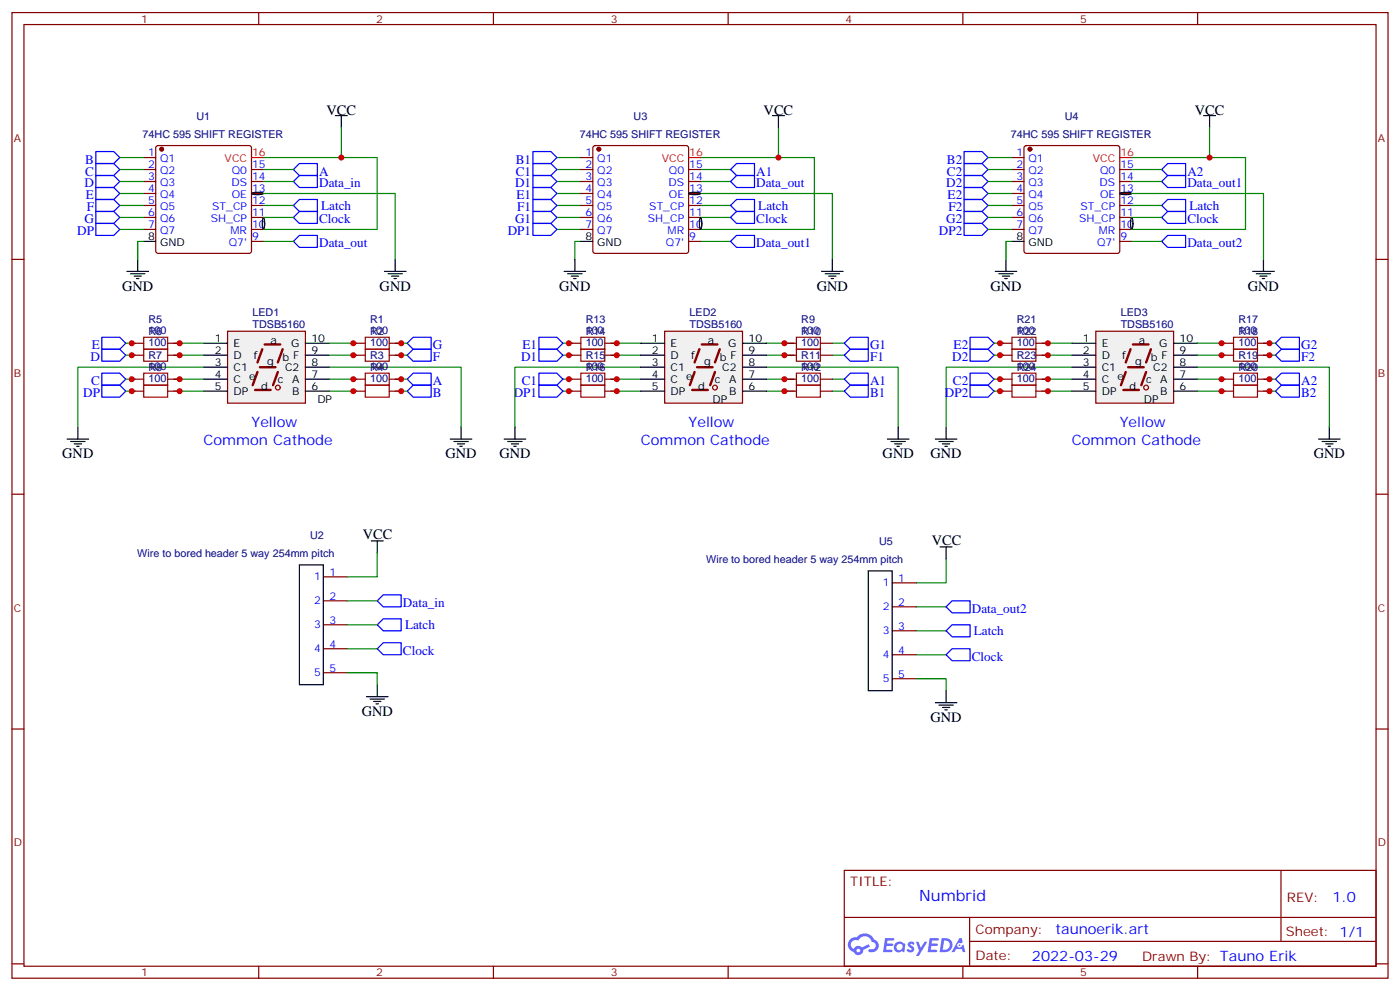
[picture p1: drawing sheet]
<svg xmlns="http://www.w3.org/2000/svg" width="412mm" height="292mm" viewBox="0 0 412 292" stroke-linecap="round" stroke-linejoin="round" font-family="sans-serif">
<g fill="none" stroke="#870000" stroke-width=".35">
<path d="M3.5 3.7h405.4v284.3h-405.4zM7.1 7.2h398.2v277.3h-398.2zM76.2 3.7v3.5M145.3 3.7v3.5M214.5 3.7v3.5M283.6 3.7v3.5M352.8 3.7v3.5M3.5 76.4h3.6M405.3 76.4h3.6M3.5 145.5h3.6M405.3 145.5h3.6M3.5 214.7h3.6"/>
<path d="M405.3 214.7h3.6M248.7 256.3h156.6v28.2h-156.6zM377.3 256.3v20.9M248.7 270.1h156.5M285.6 277.2h119.6M285.6 270.1v14.2M3.5 283.8h3.6M76.2 284.5v3.5M145.3 284.5v3.5M214.5 284.5v3.5M283.6 284.5v3.5M352.8 284.5v3.5"/>
<path d="M405.3 283.8h3.6"/>
</g>
<g fill="#5487ff">
<path d="M267.7 277.5a1.22 1.22 0 0 1 1.7 .2l-.4 .6a.47 .47 0 0 0-.3-.4 .47 .47 0 0 0-.5 .2l.1 .2a1.14 1.14 0 0 1 .8 1.8 1.14 1.14 0 0 1-1.9 0l-.2-.2 .5-.6 .7 .5a.29 .29 0 0 0 .3-.3 .29 .29 0 0 0-.2-.3 1.04 1.04 0 0 1-.6-1.7z"/>
<path d="M260.7 276.2h2.4l.3 .2-.2 .5-1.8 .1-.1 .8h1.5l.3 .4-.3 .4h-1.6l-.2 1.1h1.7l.2 .3-.2 .3-2.6 .1z"/>
<path d="M273.8 276.2h2.4l.3 .2-.1 .5-1.8 .1-.2 .8h1.6l.3 .4-.4 .4-1.6-.1-.1 1.1 1.7 .1 .2 .3-.2 .3-2.6 .1z"/>
<path d="M282.6 276.2h.7l.3 1.3-.6 .3a.69 .69 0 0 0-1 .3 .69 .69 0 0 0 .4 .9 .69 .69 0 0 0 .9-.6l.5-.2 .6 2.2h-.8l-.2-.9h-1.8l-.5 .9h-.8z"/>
<path d="M269.8 277.3h.8l.6 1.8 1.1-1.8h.9l-2.6 4.2h-.8l.9-1.5z"/>
<path d="M277.4 276.2l-.6 4.2h1.3a2.11 2.11 0 0 0 2.5-2.1 2.11 2.11 0 0 0-2.5-2.1zM278.1 277a1.39 1.39 0 0 1 1.7 1.4 1.39 1.39 0 0 1-1.8 1.2h-.3z"/>
<path d="M263.7 277.8a1.54 1.54 0 0 0-.1 2.2 1.54 1.54 0 0 0 2.2 .1l.6 .3 .3-2.3-.2-.3h-.4a1.49 1.49 0 0 0-2.4 0zM264 278.8a.94 .94 0 0 1 1.8 0 .94 .94 0 0 1-1.8 0z"/>
<path d="M250.4 276.6a2.18 2.18 0 0 0 1.1 3.7 1.44 1.44 0 0 0 1.6 .9 1.44 1.44 0 0 0 1.2-1.4l2-1.1-.5-.7-1.9 1a1.47 1.47 0 0 0-2.4 .4 1.39 1.39 0 0 1-.7-1.9 1.39 1.39 0 0 1 2-.5 2.12 2.12 0 0 1 2.2-1.3 2.12 2.12 0 0 1 1.9 1.7 1.14 1.14 0 0 1 1.1 1.4 1.14 1.14 0 0 1-1.7 .7 .43 .43 0 0 0-.5 .4 .43 .43 0 0 0 .4 .5 1.98 1.98 0 0 0 2.5-1.2 1.98 1.98 0 0 0-1.2-2.6 3.1 3.1 0 0 0-5.3-.6l-.9 .1zM252.3 279.9a.55 .55 0 0 1 1.1 0 .55 .55 0 0 1-1.1 0z"/>
<circle cx="282.6" cy="278.3" r=".26"/>
</g>
<path d="M67 97.5h23v21.2h-23z" fill="#f0f0f0" stroke="#870000" stroke-width=".35"/>
<path d="M60 101.1h7M60 104.6h7M60 108.1h7M60 111.7h7M60 115.2h7M90 101.1h7M90 104.6h7M90 108.1h7M90 111.7h7M90 115.2h7" fill="none" stroke="#000" stroke-width=".35"/>
<path d="M75.1 114.8h4.6M75.8 109.5l-1.4 3.9M76.6 108.1h4.5M77.3 102.8l-1.5 3.9M78 101.4h4.5M81.8 109.5l-1.4 3.9M83.3 102.8l-1.5 3.9" fill="none" stroke="#870000" stroke-width=".71"/>
<circle cx="81.8" cy="114.1" r=".71" fill="#f0f0f0" stroke="#870000" stroke-width=".35"/>
<g fill="none" stroke="#000" stroke-width=".35">
<path d="M98.8 34h3.5M100.5 34v3.6M227.5 34h3.6M229.3 34v3.6M74.2 56.9a5.1 5.1 0 0 1 3.4 .1 4.6 4.6 0 0 1-3.5 0zM202.9 56.9a5.1 5.1 0 0 1 3.5 .1 4.6 4.6 0 0 1-3.6 0zM37.4 79.9h6.3M40.6 76.4v3.5M42.3 71.1h3.6M77.5 64.1l.1-.1a4.6 4.6 0 0 1 0 3.6 4.8 4.8 0 0 1-.1-3.5zM113.2 79.9h6.4M116.4 76.4v3.5"/>
<path d="M166.2 79.9h6.3M169.3 76.4v3.5M171.1 71.1h3.5M206.3 64.1l.1-.1a4.6 4.6 0 0 1 0 3.6 4.8 4.8 0 0 1-.1-3.5zM242 79.9h6.4M245.2 76.4v3.5M38.5 80.6h4.2M39.5 81.3h2.1M40.2 82h.7M114.3 80.6h4.2M115.4 81.3h2.1M116.1 82h.7"/>
<path d="M167.2 80.6h4.2M168.3 81.3h2.1M169 82h.7M243.1 80.6h4.2M244.1 81.3h2.1M244.8 82h.7M19.8 129.3h6.3M20.8 130h4.2M21.9 130.7h2.1M22.6 131.4h.7M22.9 125.8v3.5M132.6 129.3h6.4"/>
<path d="M133.7 130h4.2M134.8 130.7h2.1M135.5 131.4h.7M135.8 125.8v3.5M148.5 129.3h6.4M149.6 130h4.2M150.6 130.7h2.2M151.3 131.4h.7M151.7 125.8v3.5M261.4 129.3h6.4M262.5 130h4.2M263.5 130.7h2.1"/>
<path d="M264.2 131.4h.7M264.6 125.8v3.5M109.4 159.3h3.5M111.1 159.3v3.5M88.2 166.3h7v35.3h-7zM107.9 205.1h6.4M109 205.8h4.2M110.1 206.6h2.1M110.8 207.3h.7M111.1 201.6v3.5"/>
</g>
<g fill="none" stroke="#008700" stroke-width=".35">
<path d="M100.5 37.6v8.8h-22.9M229.3 37.6v8.8h-22.9M35.3 49.9h7M35.3 46.4h7M35.3 53.4h7M35.3 57h7M77.6 57h38.8v19.4M77.6 49.9h8.8M77.6 53.4h8.8M100.5 46.4h10.6v21.2h-33.5M164 49.9h7.1M164 46.4h7.1"/>
<path d="M164 53.4h7.1M164 57h7.1M206.4 57h38.8v19.4M206.4 49.9h8.8M206.4 53.4h8.8M229.3 46.4h10.6v21.2h-33.5M35.3 60.5h7M35.3 64h7M35.3 67.6h7M42.3 71.1h-1.7v5.3M77.6 60.5h8.8M77.6 64h8.8"/>
<path d="M77.6 71.1h8.8M164 60.5h7.1M164 64h7.1M164 67.6h7.1M171.1 71.1h-1.8v5.3M206.4 60.5h8.8M206.4 64h8.8M206.4 71.1h8.8M37 101.1h2.9M37 104.6h2.9M37 111.7h2.9M37 115.2h2.9"/>
<path d="M51.2 101.1h8.8M51.2 104.6h8.8M51.2 111.7h8.8M51.2 115.2h8.8M60 108.1h-37.1v17.7M97 108.1h38.8v17.7M97 101.1h8.1M97 104.6h8.1M97 111.7h8.1M97 115.2h8.1M116.4 101.1h3.5M116.4 104.6h3.5"/>
<path d="M116.4 111.7h3.5M116.4 115.2h3.5M165.8 101.1h2.8M165.8 104.6h2.8M165.8 111.7h2.8M165.8 115.2h2.8M179.9 101.1h8.8M179.9 104.6h8.8M179.9 111.7h8.8M179.9 115.2h8.8M188.7 108.1h-37v17.7M225.8 108.1h38.8v17.7"/>
<path d="M225.8 101.1h8.1M225.8 104.6h8.1M225.8 111.7h8.1M225.8 115.2h8.1M245.2 101.1h3.5M245.2 104.6h3.5M245.2 111.7h3.5M245.2 115.2h3.5M102.3 176.9h8.8M111.1 162.8v7.1h-8.8M102.3 198.1h8.8v3.5M102.3 184h8.8"/>
<path d="M102.3 191h8.8"/>
</g>
<g fill="#870000" stroke="#870000" stroke-width=".35">
<circle cx="47.6" cy="43.9" r=".53"/>
<circle cx="176.4" cy="43.9" r=".53"/>
</g>
<g fill="none" stroke="#870000" stroke-width=".35">
<path d="M42.3 46.4h3.6M42.3 49.9h3.6M42.3 53.4h3.6M42.3 57h3.6M46.1 43.1l.5-.2h26.8l.5 .2 .2 .5v30.3l-.3 .5-.4 .2h-26.8l-.5-.2-.2-.5v-30.3zM74.1 49.9h3.5M74.1 53.4h3.5M74.1 57h3.5M171.1 46.4h3.5M171.1 49.9h3.5M171.1 53.4h3.5M171.1 57h3.5"/>
<path d="M174.9 43.1l.4-.2h26.8l.5 .2 .2 .5v30.3l-.2 .5-.5 .2h-26.8l-.5-.2-.2-.5v-30.3zM202.8 49.9h3.6M202.8 53.4h3.6M202.8 57h3.6M42.3 60.5h3.6M42.3 64h3.6M42.3 67.6h3.6M74.1 60.5h3.5M74.1 64h3.5M74.1 67.6h3.5M74.1 71.1h3.5M171.1 60.5h3.5"/>
<path d="M171.1 64h3.5M171.1 67.6h3.5M202.8 60.5h3.6M202.8 64h3.6M202.8 67.6h3.6M202.8 71.1h3.6M95.2 176.9h7.1M95.2 169.9h7.1M95.2 184h7.1M95.2 191h7.1M95.2 198.1h7.1"/>
</g>
<path d="M74.1 46.4h3.5M202.8 46.4h3.6" fill="none" stroke="#f00" stroke-width=".35"/>
<g fill="none" stroke="#00f" stroke-width=".35">
<path d="M28.2 44.6h5.3l1.8 1.8-1.8 1.8h-5.3zM28.2 48.2h5.3l1.8 1.7-1.8 1.8h-5.3zM28.2 51.7h5.3l1.8 1.7-1.8 1.8h-5.3zM28.2 55.2h5.3l1.8 1.8-1.8 1.7h-5.3zM28.2 58.7h5.3l1.8 1.8-1.8 1.8h-5.3zM88.2 48.2h5.3v3.5h-5.3l-1.8-1.8zM88.2 51.7h5.3v3.5h-5.3l-1.8-1.8zM88.2 58.7h5.3v3.6h-5.3l-1.8-1.8zM157 58.7h5.3l1.7 1.8-1.7 1.8h-5.3zM157 55.2h5.3l1.7 1.8-1.7 1.7h-5.3zM157 51.7h5.3l1.7 1.7-1.7 1.8h-5.3zM157 48.2h5.3l1.7 1.7-1.7 1.8h-5.3z"/>
<path d="M157 44.6h5.3l1.7 1.8-1.7 1.8h-5.3zM217 58.7h5.2v3.6h-5.2l-1.8-1.8zM217 51.7h5.2v3.5h-5.2l-1.8-1.8zM217 48.2h5.2v3.5h-5.2l-1.8-1.8zM28.2 62.3h5.3l1.8 1.7-1.8 1.8h-5.3zM28.2 65.8h5.3l1.8 1.8-1.8 1.7h-5.3zM86.4 71.1l1.8-1.8h5.3v3.5h-5.3zM88.2 62.3h5.3v3.5h-5.3l-1.8-1.8zM157 65.8h5.3l1.7 1.8-1.7 1.7h-5.3zM157 62.3h5.3l1.7 1.7-1.7 1.8h-5.3zM217 69.3h5.2v3.5h-5.2l-1.8-1.7zM217 62.3h5.2v3.5h-5.2l-1.8-1.8z"/>
<path d="M30 99.3h5.3l1.7 1.8-1.7 1.7h-5.3zM158.7 99.3h5.3l1.8 1.8-1.8 1.7h-5.3zM250.5 99.3h5.3v3.5h-5.3l-1.8-1.7zM30 102.8h5.3l1.7 1.8-1.7 1.8h-5.3zM30 109.9h5.3l1.7 1.8-1.7 1.7h-5.3zM30 113.4h5.3l1.7 1.8-1.7 1.7h-5.3zM119.9 101.1l1.8-1.8h5.3v3.5h-5.3zM119.9 104.6l1.8-1.8h5.3v3.6h-5.3zM119.9 111.7l1.8-1.8h5.3v3.5h-5.3zM121.7 113.4h5.3v3.5h-5.3l-1.8-1.7zM158.7 113.4h5.3l1.8 1.8-1.8 1.7h-5.3zM158.7 109.9h5.3l1.8 1.8-1.8 1.7h-5.3z"/>
<path d="M158.7 102.8h5.3l1.8 1.8-1.8 1.8h-5.3zM250.5 113.4h5.3v3.5h-5.3l-1.8-1.7zM250.5 109.9h5.3v3.5h-5.3l-1.8-1.7zM250.5 102.8h5.3v3.6h-5.3l-1.8-1.8zM112.9 175.2h5.3v3.5h-5.3l-1.8-1.8zM112.9 182.2h5.3v3.5h-5.3l-1.8-1.7zM112.9 189.3h5.3v3.5h-5.3l-1.8-1.8z"/>
</g>
<path d="M195.8 97.5h22.9v21.2h-22.9z" fill="#f0f0f0" stroke="#870000" stroke-width=".35"/>
<path d="M188.7 101.1h7.1M188.7 104.6h7.1M188.7 108.1h7.1M188.7 111.7h7.1M188.7 115.2h7.1M218.7 101.1h7.1M218.7 104.6h7.1M218.7 108.1h7.1M218.7 111.7h7.1M218.7 115.2h7.1" fill="none" stroke="#000" stroke-width=".35"/>
<path d="M203.9 114.8h4.6M204.6 109.5l-1.4 3.9M205.3 108.1h4.6M206 102.8l-1.4 3.9M206.7 101.4h4.6M210.6 109.5l-1.4 3.9M212 102.8l-1.4 3.9" fill="none" stroke="#870000" stroke-width=".71"/>
<g fill="#f0f0f0" stroke="#870000" stroke-width=".35">
<path d="M322.8 97.5h22.9v21.2h-22.9z"/>
<circle cx="210.6" cy="114.1" r=".71"/>
</g>
<path d="M315.7 101.1h7.1M315.7 104.6h7.1M315.7 108.1h7.1M315.7 111.7h7.1M315.7 115.2h7.1M345.7 101.1h7.1M345.7 104.6h7.1M345.7 108.1h7.1M345.7 111.7h7.1M345.7 115.2h7.1" fill="none" stroke="#000" stroke-width=".35"/>
<path d="M330.9 114.8h4.6M331.6 109.5l-1.4 3.9M332.3 108.1h4.6M333 102.8l-1.4 3.9M333.7 101.4h4.6M337.6 109.5l-1.4 3.9M339 102.8l-1.4 3.9" fill="none" stroke="#870000" stroke-width=".71"/>
<circle cx="337.6" cy="114.1" r=".71" fill="#f0f0f0" stroke="#870000" stroke-width=".35"/>
<g fill="none" stroke="#000" stroke-width=".35">
<path d="M354.5 34h3.6M356.3 34v3.6M329.9 56.9a5.1 5.1 0 0 1 3.5 .1 4.6 4.6 0 0 1-3.6 0zM293.2 79.9h6.3M296.3 76.4v3.5M298.1 71.1h3.5M333.3 64.1l.1-.1a4.6 4.6 0 0 1 0 3.6 4.8 4.8 0 0 1-.1-3.5zM369 79.9h6.4M372.2 76.4v3.5M294.2 80.6h4.2M295.3 81.3h2.1M296 82h.7"/>
<path d="M370.1 80.6h4.2M371.1 81.3h2.1M371.8 82h.7M275.5 129.3h6.4M276.6 130h4.2M277.6 130.7h2.2M278.3 131.4h.7M278.7 125.8v3.5M388.4 129.3h6.4M389.5 130h4.2M390.5 130.7h2.1M391.2 131.4h.7"/>
<path d="M391.6 125.8v3.5M255.8 168.1h7v35.3h-7zM276.9 161h3.6M278.7 161v3.6M275.5 206.9h6.4M276.6 207.6h4.2M277.6 208.3h2.2M278.3 209h.7M278.7 203.4v3.5"/>
</g>
<g fill="none" stroke="#008700" stroke-width=".35">
<path d="M356.3 37.6v8.8h-22.9M291 49.9h7.1M291 46.4h7.1M291 53.4h7.1M291 57h7.1M333.4 57h38.8v19.4M333.4 49.9h8.8M333.4 53.4h8.8M356.3 46.4h10.6v21.2h-33.5M291 60.5h7.1M291 64h7.1M291 67.6h7.1"/>
<path d="M298.1 71.1h-1.8v5.3M333.4 60.5h8.8M333.4 64h8.8M333.4 71.1h8.8M292.8 101.1h2.8M292.8 104.6h2.8M292.8 111.7h2.8M292.8 115.2h2.8M306.9 101.1h8.8M306.9 104.6h8.8M306.9 111.7h8.8M306.9 115.2h8.8"/>
<path d="M315.7 108.1h-37v17.7M352.8 108.1h38.8v17.7M352.8 101.1h8.1M352.8 104.6h8.1M352.8 111.7h8.1M352.8 115.2h8.1M372.2 101.1h3.5M372.2 104.6h3.5M372.2 111.7h3.5M372.2 115.2h3.5M269.9 178.7h8.8M278.7 164.6v7h-8.8"/>
<path d="M269.9 199.8h8.8v3.6M269.9 192.8h8.8M269.9 185.7h8.8"/>
</g>
<circle cx="303.4" cy="43.9" r=".53" fill="#870000" stroke="#870000" stroke-width=".35"/>
<g fill="none" stroke="#870000" stroke-width=".35">
<path d="M298.1 46.4h3.5M298.1 49.9h3.5M298.1 53.4h3.5M298.1 57h3.5M301.9 43.1l.4-.2h26.8l.5 .2 .2 .5v30.3l-.2 .5-.5 .2h-26.8l-.5-.2-.2-.5v-30.3zM329.8 49.9h3.6M329.8 53.4h3.6M329.8 57h3.6M298.1 60.5h3.5M298.1 64h3.5M298.1 67.6h3.5M329.8 60.5h3.6"/>
<path d="M329.8 64h3.6M329.8 67.6h3.6M329.8 71.1h3.6M38.8 101.1h3.5M38.8 104.6h3.5M38.8 111.7h3.5M38.8 115.2h3.5M49.4 101.1h3.5M49.4 104.6h3.5M49.4 111.7h3.5M49.4 115.2h3.5M104.1 101.1h3.5"/>
<path d="M104.1 104.6h3.5M104.1 111.7h3.5M104.1 115.2h3.5M114.7 101.1h3.5M114.7 104.6h3.5M114.7 111.7h3.5M114.7 115.2h3.5M167.6 101.1h3.5M167.6 104.6h3.5M167.6 111.7h3.5M167.6 115.2h3.5M178.2 101.1h3.5"/>
<path d="M178.2 104.6h3.5M178.2 111.7h3.5M178.2 115.2h3.5M231.1 101.1h3.5M231.1 104.6h3.5M231.1 111.7h3.5M231.1 115.2h3.5M241.7 101.1h3.5M241.7 104.6h3.5M241.7 111.7h3.5M241.7 115.2h3.5M294.6 101.1h3.5"/>
<path d="M294.6 104.6h3.5M294.6 111.7h3.5M294.6 115.2h3.5M305.2 101.1h3.5M305.2 104.6h3.5M305.2 111.7h3.5M305.2 115.2h3.5M359.8 101.1h3.6M359.8 104.6h3.6M359.8 111.7h3.6M359.8 115.2h3.6M370.4 101.1h3.5"/>
<path d="M370.4 104.6h3.5M370.4 111.7h3.5M370.4 115.2h3.5M262.8 178.7h7.1M262.8 171.6h7.1M262.8 185.7h7.1M262.8 192.8h7.1M262.8 199.8h7.1"/>
</g>
<path d="M329.8 46.4h3.6" fill="none" stroke="#f00" stroke-width=".35"/>
<g fill="none" stroke="#00f" stroke-width=".35">
<path d="M284 44.6h5.3l1.7 1.8-1.7 1.8h-5.3zM284 48.2h5.3l1.7 1.7-1.7 1.8h-5.3zM284 51.7h5.3l1.7 1.7-1.7 1.8h-5.3zM284 55.2h5.3l1.7 1.8-1.7 1.7h-5.3zM284 58.7h5.3l1.7 1.8-1.7 1.8h-5.3zM342.2 53.4l1.8-1.7h5.2v3.5h-5.2zM344 48.2h5.2v3.5h-5.2l-1.8-1.8zM284 62.3h5.3l1.7 1.7-1.7 1.8h-5.3zM284 65.8h5.3l1.7 1.8-1.7 1.7h-5.3zM342.2 60.5l1.8-1.8h5.2v3.6h-5.2zM342.2 71.1l1.8-1.8h5.2v3.5h-5.2zM344 62.3h5.2v3.5h-5.2l-1.8-1.8z"/>
<path d="M285.8 99.3h5.2l1.8 1.8-1.8 1.7h-5.2zM377.5 99.3h5.3v3.5h-5.3l-1.8-1.7zM285.8 102.8h5.2l1.8 1.8-1.8 1.8h-5.2zM285.8 109.9h5.2l1.8 1.8-1.8 1.7h-5.2zM285.8 113.4h5.2l1.8 1.8-1.8 1.7h-5.2zM377.5 102.8h5.3v3.6h-5.3l-1.8-1.8zM377.5 109.9h5.3v3.5h-5.3l-1.8-1.7zM377.5 113.4h5.3v3.5h-5.3l-1.8-1.7zM278.7 178.7l1.8-1.8h5.3v3.5h-5.3zM278.7 185.7l1.8-1.7h5.3v3.5h-5.3zM280.5 191h5.3v3.6h-5.3l-1.8-1.8z"/>
</g>
<g fill="none" stroke="#a10000" stroke-width=".35">
<path d="M42.3 99.3h7.1v3.5h-7.1zM107.6 99.3h7.1v3.5h-7.1zM171.1 99.3h7.1v3.5h-7.1zM234.6 99.3h7.1v3.5h-7.1zM298.1 99.3h7.1v3.5h-7.1zM363.4 99.3h7v3.5h-7zM42.3 102.8h7.1v3.6h-7.1zM42.3 109.9h7.1v3.5h-7.1zM42.3 113.4h7.1v3.5h-7.1zM107.6 102.8h7.1v3.6h-7.1zM107.6 109.9h7.1v3.5h-7.1zM107.6 113.4h7.1v3.5h-7.1z"/>
<path d="M171.1 102.8h7.1v3.6h-7.1zM171.1 109.9h7.1v3.5h-7.1zM171.1 113.4h7.1v3.5h-7.1zM234.6 102.8h7.1v3.6h-7.1zM234.6 109.9h7.1v3.5h-7.1zM234.6 113.4h7.1v3.5h-7.1zM298.1 102.8h7.1v3.6h-7.1zM298.1 109.9h7.1v3.5h-7.1zM298.1 113.4h7.1v3.5h-7.1zM363.4 102.8h7v3.6h-7zM363.4 109.9h7v3.5h-7zM363.4 113.4h7v3.5h-7z"/>
</g>
<g fill="#c00">
<circle cx="100.5" cy="46.4" r=".88"/>
<circle cx="229.3" cy="46.4" r=".88"/>
<circle cx="356.3" cy="46.4" r=".88"/>
<circle cx="118.2" cy="101.1" r=".88"/>
<circle cx="104.1" cy="101.1" r=".88"/>
<circle cx="118.2" cy="104.6" r=".88"/>
<circle cx="104.1" cy="104.6" r=".88"/>
<circle cx="118.2" cy="111.7" r=".88"/>
<circle cx="104.1" cy="111.7" r=".88"/>
<circle cx="118.2" cy="115.2" r=".88"/>
<circle cx="104.1" cy="115.2" r=".88"/>
<circle cx="52.9" cy="101.1" r=".88"/>
<circle cx="38.8" cy="101.1" r=".88"/>
<circle cx="52.9" cy="104.6" r=".88"/>
<circle cx="38.8" cy="104.6" r=".88"/>
<circle cx="52.9" cy="111.7" r=".88"/>
<circle cx="38.8" cy="111.7" r=".88"/>
<circle cx="52.9" cy="115.2" r=".88"/>
<circle cx="38.8" cy="115.2" r=".88"/>
<circle cx="231.1" cy="101.1" r=".88"/>
<circle cx="231.1" cy="104.6" r=".88"/>
<circle cx="231.1" cy="111.7" r=".88"/>
<circle cx="231.1" cy="115.2" r=".88"/>
<circle cx="181.7" cy="101.1" r=".88"/>
<circle cx="167.6" cy="101.1" r=".88"/>
<circle cx="181.7" cy="104.6" r=".88"/>
<circle cx="167.6" cy="104.6" r=".88"/>
<circle cx="181.7" cy="111.7" r=".88"/>
<circle cx="167.6" cy="111.7" r=".88"/>
<circle cx="181.7" cy="115.2" r=".88"/>
<circle cx="167.6" cy="115.2" r=".88"/>
<circle cx="373.9" cy="101.1" r=".88"/>
<circle cx="359.8" cy="101.1" r=".88"/>
<circle cx="373.9" cy="104.6" r=".88"/>
<circle cx="359.8" cy="104.6" r=".88"/>
<circle cx="373.9" cy="111.7" r=".88"/>
<circle cx="359.8" cy="111.7" r=".88"/>
<circle cx="373.9" cy="115.2" r=".88"/>
<circle cx="359.8" cy="115.2" r=".88"/>
<circle cx="308.7" cy="101.1" r=".88"/>
<circle cx="294.6" cy="101.1" r=".88"/>
<circle cx="308.7" cy="104.6" r=".88"/>
<circle cx="294.6" cy="104.6" r=".88"/>
<circle cx="308.7" cy="111.7" r=".88"/>
<circle cx="294.6" cy="111.7" r=".88"/>
<circle cx="308.7" cy="115.2" r=".88"/>
<circle cx="294.6" cy="115.2" r=".88"/>
</g>
<text font-size="4.6" fill="#00f" x="270.8" y="265.3">Numbrid</text>
<g font-size="4.2">
<text x="96.2" y="33.7">VCC</text>
<text x="225" y="33.7">VCC</text>
<text x="352" y="33.7">VCC</text>
<text x="36" y="85.5">GND</text>
<text x="111.8" y="85.5">GND</text>
<text x="164.7" y="85.5">GND</text>
<text x="240.6" y="85.5">GND</text>
<text x="291.7" y="85.5">GND</text>
<text x="367.6" y="85.5">GND</text>
<text x="18.3" y="134.9">GND</text>
<text x="131.2" y="134.9">GND</text>
<text x="147.1" y="134.9">GND</text>
<text x="260" y="134.9">GND</text>
<text x="274.1" y="134.9">GND</text>
<text x="387" y="134.9">GND</text>
<text x="106.9" y="158.6">VCC</text>
<text x="274.5" y="160.3">VCC</text>
<text x="106.5" y="210.8">GND</text>
<text x="274.1" y="212.5">GND</text>
</g>
<g font-size="4.2" fill="#00f">
<text x="74.1" y="125.8">Yellow</text>
<text x="202.8" y="125.8">Yellow</text>
<text x="329.8" y="125.8">Yellow</text>
<text x="60" y="131.1">Common Cathode</text>
<text x="188.7" y="131.1">Common Cathode</text>
<text x="315.7" y="131.1">Common Cathode</text>
<text x="392.5" y="265.6">1.0</text>
<text x="310.9" y="275.1">taunoerik.art</text>
<text x="304" y="282.9">2022-03-29</text>
</g>
<g font-size="3.9" fill="#00f">
<text x="25.1" y="48.2">B</text>
<text x="25.1" y="51.7">C</text>
<text x="94" y="51.7">A</text>
<text x="152" y="51.7">C1</text>
<text x="152" y="48.2">B1</text>
<text x="222.8" y="51.7">A1</text>
<text x="279" y="48.2">B2</text>
<text x="279" y="51.7">C2</text>
<text x="349.8" y="51.7">A2</text>
<text x="24.9" y="55.2">D</text>
<text x="25.3" y="58.7">E</text>
<text x="94" y="55.2">Data_in</text>
<text x="151.7" y="55.2">D1</text>
<text x="152.1" y="58.7">E1</text>
<text x="222.8" y="55.2">Data_out</text>
<text x="278.7" y="55.2">D2</text>
<text x="279.1" y="58.7">E2</text>
<text x="349.8" y="55.2">Data_out1</text>
<text x="24.9" y="65.8">G</text>
<text x="25.6" y="62.3">F</text>
<text x="94" y="65.8">Clock</text>
<text x="94.6" y="61.8">Latch</text>
<text x="151.7" y="65.8">G1</text>
<text x="152.4" y="62.3">F1</text>
<text x="222.8" y="65.8">Clock</text>
<text x="223.4" y="61.8">Latch</text>
<text x="278.7" y="65.8">G2</text>
<text x="279.4" y="62.3">F2</text>
<text x="349.8" y="65.8">Clock</text>
<text x="350.4" y="61.8">Latch</text>
<text x="22.8" y="69.3">DP</text>
<text x="149.6" y="69.3">DP1</text>
<text x="276.6" y="69.3">DP2</text>
<text x="94" y="72.8">Data_out</text>
<text x="222.8" y="72.8">Data_out1</text>
<text x="349.8" y="72.8">Data_out2</text>
<text x="26.7" y="106.4">D</text>
<text x="27.1" y="102.8">E</text>
<text x="127.5" y="102.8">G</text>
<text x="127.5" y="106.4">F</text>
<text x="153.5" y="106.4">D1</text>
<text x="153.9" y="102.8">E1</text>
<text x="256.3" y="106.4">F1</text>
<text x="256.3" y="102.8">G1</text>
<text x="280.5" y="106.4">D2</text>
<text x="280.9" y="102.8">E2</text>
<text x="383.3" y="102.8">G2</text>
<text x="383.3" y="106.4">F2</text>
<text x="26.9" y="113.4">C</text>
<text x="127.5" y="113.4">A</text>
<text x="153.7" y="113.4">C1</text>
<text x="256.3" y="113.4">A1</text>
<text x="280.7" y="113.4">C2</text>
<text x="383.3" y="113.4">A2</text>
<text x="24.5" y="116.9">DP</text>
<text x="127.5" y="116.9">B</text>
<text x="151.4" y="116.9">DP1</text>
<text x="256.3" y="116.9">B1</text>
<text x="278.4" y="116.9">DP2</text>
<text x="383.3" y="116.9">B2</text>
<text x="118.7" y="178.7">Data_in</text>
<text x="119.3" y="185.3">Latch</text>
<text x="286.3" y="180.4">Data_out2</text>
<text x="286.9" y="187">Latch</text>
<text x="118.7" y="192.8">Clock</text>
<text x="286.3" y="194.6">Clock</text>
</g>
<g font-size="3.9" fill="#800">
<text x="250.5" y="260.9">TITLE:</text>
<text x="379.1" y="265.6">REV:</text>
<text x="287.4" y="275.1">Company:</text>
<text x="378.7" y="275.7">Sheet: 1/1</text>
<text x="287.4" y="282.8">Date:</text>
<text x="336.4" y="282.8">Draw</text>
<text x="346.6" y="282.8">n By: Tauno Erik</text>
</g>
<g font-size="3.2" fill="#800">
<text x="41.6" y="6.7">1</text>
<text x="110.8" y="6.7">2</text>
<text x="179.9" y="6.7">3</text>
<text x="249.1" y="6.7">4</text>
<text x="318.2" y="6.7">5</text>
<text x="4.1" y="41.8">A</text>
<text x="405.9" y="41.8">A</text>
<text x="4.1" y="110.9">B</text>
<text x="405.9" y="110.9">B</text>
<text x="4.1" y="180.1">C</text>
<text x="405.9" y="180.1">C</text>
<text x="4.1" y="249.2">D</text>
<text x="405.9" y="249.2">D</text>
<text x="41.6" y="287.5">1</text>
<text x="110.8" y="287.5">2</text>
<text x="179.9" y="287.5">3</text>
<text x="249.1" y="287.5">4</text>
<text x="318.2" y="287.5">5</text>
</g>
<g font-size="3.2" fill="#000080">
<text x="57.9" y="35.2">U1</text>
<text x="186.6" y="35.2">U3</text>
<text x="313.6" y="35.2">U4</text>
<text x="42" y="40.5">74HC 595 SHIFT REGISTER</text>
<text x="170.8" y="40.5">74HC 595 SHIFT REGISTER</text>
<text x="297.8" y="40.5">74HC 595 SHIFT REGISTER</text>
<text x="43.8" y="95">R5</text>
<text x="74.4" y="93">LED1</text>
<text x="109" y="95">R1</text>
<text x="172.5" y="95">R13</text>
<text x="203.1" y="93">LED2</text>
<text x="236" y="95">R9</text>
<text x="299.5" y="95">R21</text>
<text x="330.1" y="93">LED3</text>
<text x="364.8" y="95">R17</text>
<text x="43.8" y="98.2">100</text>
<text x="43.8" y="101.8">100</text>
<text x="43.8" y="98.6">R6</text>
<text x="74.4" y="96.5">TDSB5160</text>
<text x="109" y="98.2">100</text>
<text x="109" y="101.8">100</text>
<text x="109" y="98.6">R2</text>
<text x="172.5" y="98.2">100</text>
<text x="172.5" y="101.8">100</text>
<text x="172.5" y="98.6">R14</text>
<text x="203.1" y="96.5">TDSB5160</text>
<text x="236" y="98.2">100</text>
<text x="236" y="101.8">100</text>
<text x="236" y="98.6">R10</text>
<text x="299.5" y="98.2">100</text>
<text x="299.5" y="101.8">100</text>
<text x="299.5" y="98.6">R22</text>
<text x="330.1" y="96.5">TDSB5160</text>
<text x="364.8" y="98.2">100</text>
<text x="364.8" y="101.8">100</text>
<text x="364.8" y="98.6">R18</text>
<text x="43.8" y="105.6">R7</text>
<text x="109" y="105.6">R3</text>
<text x="172.5" y="105.6">R15</text>
<text x="236" y="105.6">R11</text>
<text x="299.5" y="105.6">R23</text>
<text x="364.8" y="105.6">R19</text>
<text x="43.8" y="108.8">100</text>
<text x="43.8" y="112.4">100</text>
<text x="43.8" y="109.1">R8</text>
<text x="109" y="108.8">100</text>
<text x="109" y="112.4">100</text>
<text x="109" y="109.1">R4</text>
<text x="172.5" y="108.8">100</text>
<text x="172.5" y="112.4">100</text>
<text x="172.5" y="109.1">R16</text>
<text x="236" y="108.8">100</text>
<text x="236" y="112.4">100</text>
<text x="236" y="109.1">R12</text>
<text x="299.5" y="108.8">100</text>
<text x="299.5" y="112.4">100</text>
<text x="299.5" y="109.1">R24</text>
<text x="364.8" y="108.8">100</text>
<text x="364.8" y="112.4">100</text>
<text x="364.8" y="109.1">R20</text>
<text x="91.4" y="158.7">U2</text>
<text x="258.9" y="160.4">U5</text>
<text x="40.4" y="164">Wire to bored header 5 way 254mm pitch</text>
<text x="208" y="165.7">Wire to bored header 5 way 254mm pitch</text>
</g>
<g font-size="3.2" fill="#00f">
<text x="43.7" y="46">1</text>
<text x="47.2" y="47.8">Q1</text>
<text x="172.4" y="46">1</text>
<text x="175.9" y="47.8">Q1</text>
<text x="299.4" y="46">1</text>
<text x="302.9" y="47.8">Q1</text>
<text x="43.7" y="49.6">2</text>
<text x="43.7" y="53.1">3</text>
<text x="47.2" y="51.3">Q2</text>
<text x="68.3" y="51.3">Q0</text>
<text x="74.3" y="53.1">14</text>
<text x="74.3" y="49.6">15</text>
<text x="172.4" y="49.6">2</text>
<text x="172.4" y="53.1">3</text>
<text x="175.9" y="51.3">Q2</text>
<text x="197" y="51.3">Q0</text>
<text x="203" y="53.1">14</text>
<text x="203" y="49.6">15</text>
<text x="299.4" y="49.6">2</text>
<text x="299.4" y="53.1">3</text>
<text x="302.9" y="51.3">Q2</text>
<text x="324" y="51.3">Q0</text>
<text x="330" y="53.1">14</text>
<text x="330" y="49.6">15</text>
<text x="43.7" y="56.6">4</text>
<text x="47.2" y="54.9">Q3</text>
<text x="47.2" y="58.4">Q4</text>
<text x="68.2" y="54.9">DS</text>
<text x="68.3" y="58.4">OE</text>
<text x="74.3" y="56.6">13</text>
<text x="172.4" y="56.6">4</text>
<text x="175.9" y="54.9">Q3</text>
<text x="175.9" y="58.4">Q4</text>
<text x="196.9" y="54.9">DS</text>
<text x="197" y="58.4">OE</text>
<text x="203" y="56.6">13</text>
<text x="299.4" y="56.6">4</text>
<text x="302.9" y="54.9">Q3</text>
<text x="302.9" y="58.4">Q4</text>
<text x="323.9" y="54.9">DS</text>
<text x="324" y="58.4">OE</text>
<text x="330" y="56.6">13</text>
<text x="43.7" y="60.1">5</text>
<text x="43.7" y="63.7">6</text>
<text x="47.2" y="61.9">Q5</text>
<text x="47.2" y="65.4">Q6</text>
<text x="62.1" y="65.4">SH_CP</text>
<text x="62.5" y="61.9">ST_CP</text>
<text x="74.3" y="63.7">11</text>
<text x="74.3" y="60.1">12</text>
<text x="172.4" y="60.1">5</text>
<text x="172.4" y="63.7">6</text>
<text x="175.9" y="61.9">Q5</text>
<text x="175.9" y="65.4">Q6</text>
<text x="190.8" y="65.4">SH_CP</text>
<text x="191.3" y="61.9">ST_CP</text>
<text x="203" y="63.7">11</text>
<text x="203" y="60.1">12</text>
<text x="299.4" y="60.1">5</text>
<text x="299.4" y="63.7">6</text>
<text x="302.9" y="61.9">Q5</text>
<text x="302.9" y="65.4">Q6</text>
<text x="317.8" y="65.4">SH_CP</text>
<text x="318.3" y="61.9">ST_CP</text>
<text x="330" y="63.7">11</text>
<text x="330" y="60.1">12</text>
<text x="43.7" y="67.2">7</text>
<text x="47.2" y="69">Q7</text>
<text x="67.9" y="69">MR</text>
<text x="74.3" y="70.7">9</text>
<text x="74.3" y="67.2">10</text>
<text x="172.4" y="67.2">7</text>
<text x="175.9" y="69">Q7</text>
<text x="196.7" y="69">MR</text>
<text x="203" y="70.7">9</text>
<text x="203" y="67.2">10</text>
<text x="299.4" y="67.2">7</text>
<text x="302.9" y="69">Q7</text>
<text x="323.7" y="69">MR</text>
<text x="330" y="70.7">9</text>
<text x="330" y="67.2">10</text>
<text x="67.4" y="72.5">Q7'</text>
<text x="196.2" y="72.5">Q7'</text>
<text x="323.2" y="72.5">Q7'</text>
<text x="92.5" y="170.9">1</text>
<text x="97" y="169.5">1</text>
<text x="260.1" y="172.7">1</text>
<text x="264.6" y="171.3">1</text>
<text x="92.5" y="178">2</text>
<text x="97" y="176.6">2</text>
<text x="260.1" y="179.7">2</text>
<text x="264.6" y="178.3">2</text>
<text x="92.5" y="185">3</text>
<text x="97" y="183.6">3</text>
<text x="264.6" y="185.4">3</text>
<text x="97" y="190.7">4</text>
<text x="260.1" y="186.8">3</text>
<text x="92.5" y="192.1">4</text>
<text x="97" y="197.7">5</text>
<text x="260.1" y="193.9">4</text>
<text x="264.6" y="192.4">4</text>
<text x="92.5" y="199.1">5</text>
<text x="260.1" y="200.9">5</text>
<text x="264.6" y="199.5">5</text>
</g>
<g font-size="3.2" fill="#f00">
<text x="66.2" y="47.8">VCC</text>
<text x="74.3" y="46">16</text>
<text x="194.9" y="47.8">VCC</text>
<text x="203" y="46">16</text>
<text x="321.9" y="47.8">VCC</text>
<text x="330" y="46">16</text>
</g>
<g font-size="3.2">
<text x="43.7" y="70.7">8</text>
<text x="172.4" y="70.7">8</text>
<text x="299.4" y="70.7">8</text>
<text x="47.2" y="72.5">GND</text>
<text x="175.9" y="72.5">GND</text>
<text x="302.9" y="72.5">GND</text>
<text x="63.2" y="100.7">1</text>
<text x="79.7" y="101.4">a</text>
<text x="91.7" y="100.7">10</text>
<text x="192" y="100.7">1</text>
<text x="208.5" y="101.4">a</text>
<text x="220.5" y="100.7">10</text>
<text x="319" y="100.7">1</text>
<text x="335.5" y="101.4">a</text>
<text x="347.5" y="100.7">10</text>
<text x="63.2" y="104.2">2</text>
<text x="63.2" y="107.8">3</text>
<text x="68.8" y="102.1">E</text>
<text x="68.8" y="105.7">D</text>
<text x="74.8" y="105.7">f</text>
<text x="78.7" y="107.4">g</text>
<text x="83.3" y="106.4">b F</text>
<text x="85.7" y="102.1">G</text>
<text x="91.7" y="107.8">8</text>
<text x="91.7" y="104.2">9</text>
<text x="192" y="104.2">2</text>
<text x="192" y="107.8">3</text>
<text x="197.6" y="102.1">E</text>
<text x="197.6" y="105.7">D</text>
<text x="203.6" y="105.7">f</text>
<text x="207.4" y="107.4">g</text>
<text x="212" y="106.4">b F</text>
<text x="214.5" y="102.1">G</text>
<text x="220.5" y="107.8">8</text>
<text x="220.5" y="104.2">9</text>
<text x="319" y="104.2">2</text>
<text x="319" y="107.8">3</text>
<text x="324.6" y="102.1">E</text>
<text x="324.6" y="105.7">D</text>
<text x="330.6" y="105.7">f</text>
<text x="334.4" y="107.4">g</text>
<text x="339" y="106.4">b F</text>
<text x="341.5" y="102.1">G</text>
<text x="347.5" y="107.8">8</text>
<text x="347.5" y="104.2">9</text>
<text x="63.2" y="111.3">4</text>
<text x="68.8" y="109.2">C1</text>
<text x="68.8" y="112.7">C e</text>
<text x="81.8" y="112.7">c A</text>
<text x="84" y="109.2">C2</text>
<text x="91.7" y="111.3">7</text>
<text x="192" y="111.3">4</text>
<text x="197.6" y="109.2">C1</text>
<text x="197.6" y="112.7">C e</text>
<text x="210.6" y="112.7">c A</text>
<text x="212.7" y="109.2">C2</text>
<text x="220.5" y="111.3">7</text>
<text x="319" y="111.3">4</text>
<text x="324.6" y="109.2">C1</text>
<text x="324.6" y="112.7">C e</text>
<text x="337.6" y="112.7">c A</text>
<text x="339.7" y="109.2">C2</text>
<text x="347.5" y="111.3">7</text>
<text x="63.2" y="114.8">5</text>
<text x="68.8" y="116.2">DP</text>
<text x="76.9" y="114.8">d</text>
<text x="86" y="116.2">B</text>
<text x="91.7" y="114.8">6</text>
<text x="93.5" y="118.7">DP</text>
<text x="192" y="114.8">5</text>
<text x="197.6" y="116.2">DP</text>
<text x="205.7" y="114.8">d</text>
<text x="209.9" y="118.7">DP</text>
<text x="214.8" y="116.2">B</text>
<text x="220.5" y="114.8">6</text>
<text x="319" y="114.8">5</text>
<text x="324.6" y="116.2">DP</text>
<text x="332.7" y="114.8">d</text>
<text x="336.9" y="118.7">DP</text>
<text x="341.8" y="116.2">B</text>
<text x="347.5" y="114.8">6</text>
</g>
</svg>
